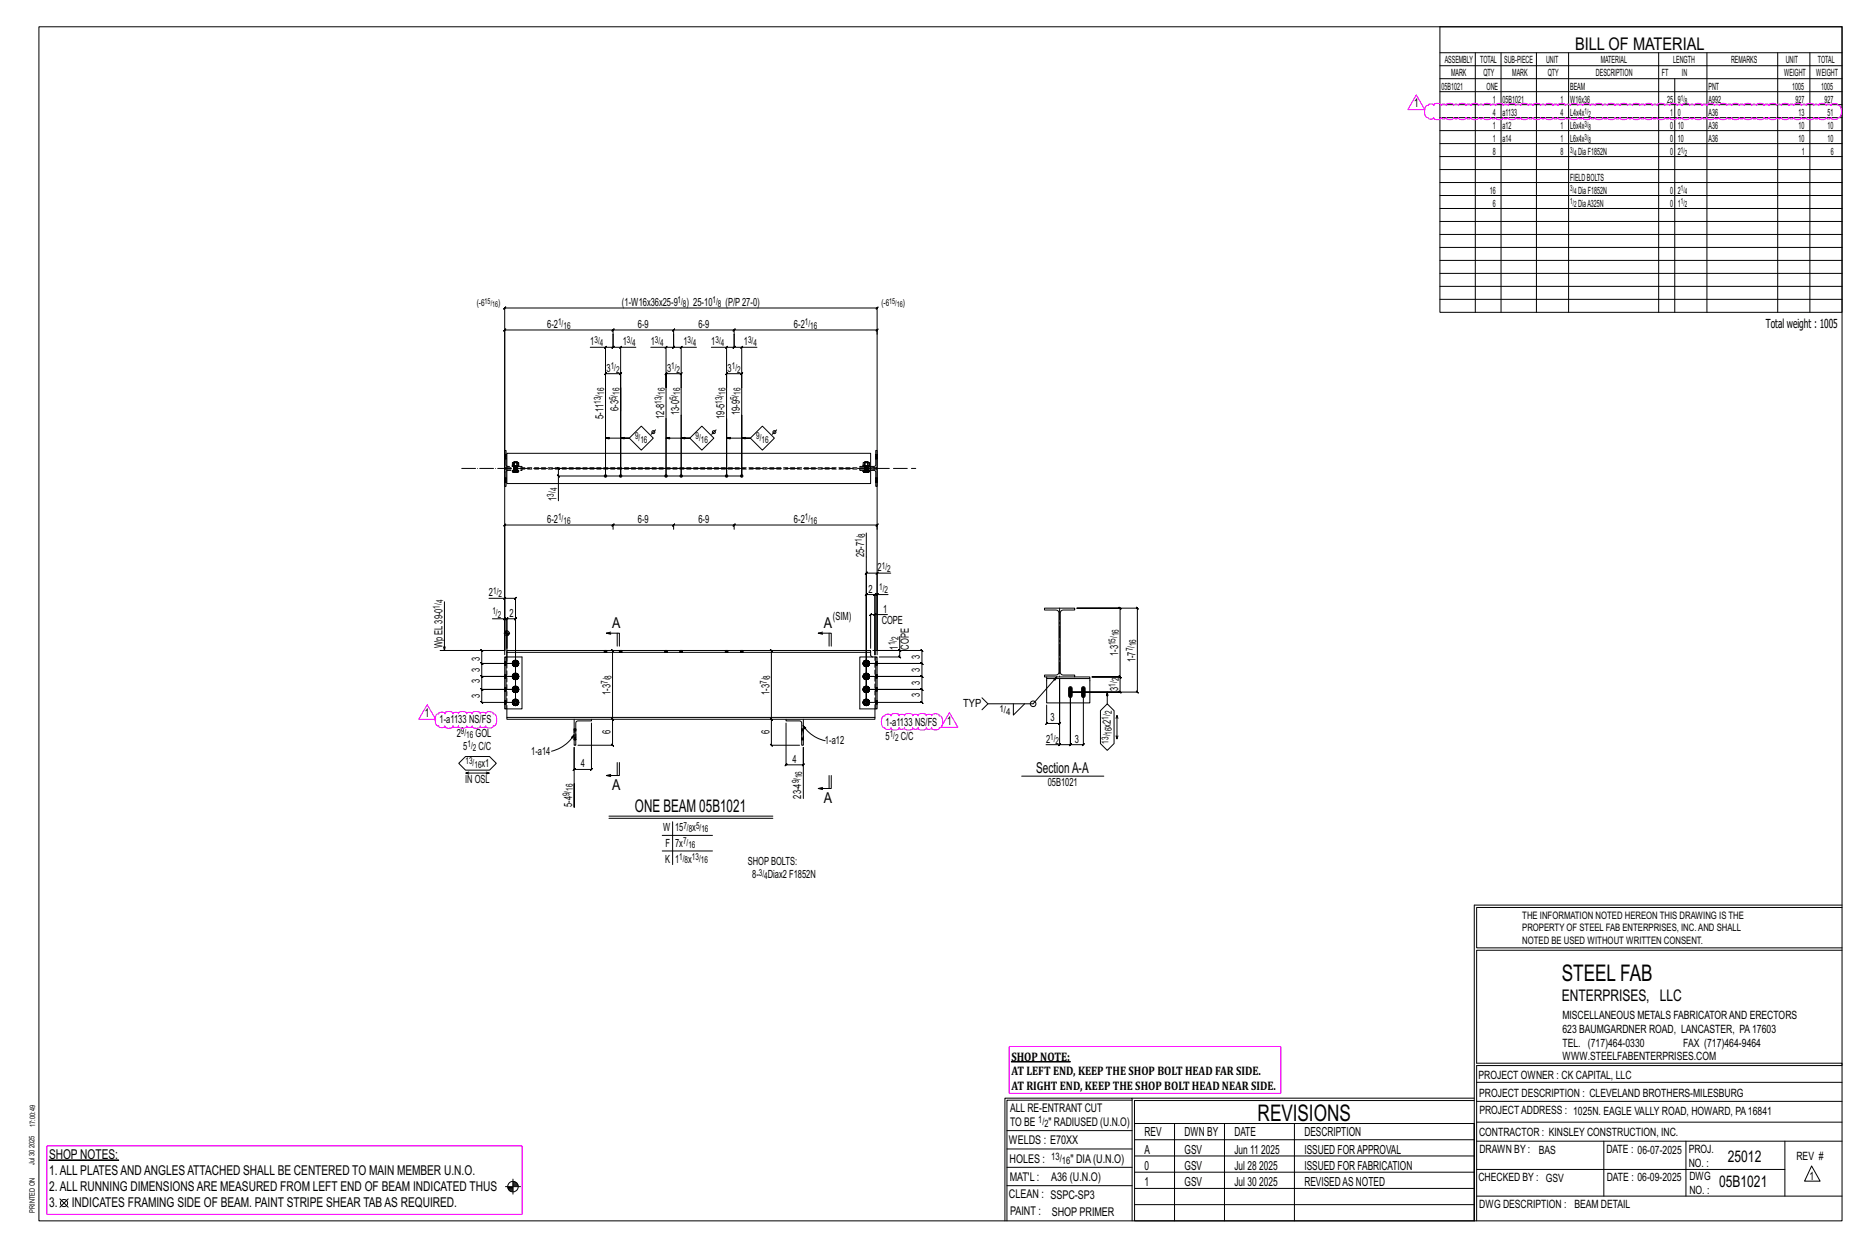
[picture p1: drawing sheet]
<svg xmlns="http://www.w3.org/2000/svg" width="914mm" height="610mm" viewBox="0 0 914 610" stroke-linecap="round" stroke-linejoin="round" font-family="sans-serif">
<g fill="#000" stroke="#000" stroke-width=".49">
<path d="M523 336h2v4a.9 .9 0 0 1-1 1 .9 .9 0 0 1-1-1zM530 336h1v4a.9 .9 0 0 1-1 1 .9 .9 0 0 1-1-1zM495 519l29 1zM24 568h34z"/>
<circle cx="296" cy="233" r=".6"/>
<circle cx="304" cy="233" r=".6"/>
<circle cx="326" cy="233" r=".6"/>
<circle cx="333" cy="233" r=".6"/>
<circle cx="356" cy="233" r=".6"/>
<circle cx="363" cy="233" r=".6"/>
</g>
<g fill="none" stroke="#000" stroke-width=".49">
<path d="M19 13h883v584h-883zM705 13h197v140h-197zM705 26h197M705 32h197M705 39h197M722 26v127M735 26v127M752 26v127M768 26v127M812 26v127M820 39v114M836 26v127"/>
<path d="M870 26v127M886 26v127M705 45h197M705 51h197M705 58h197M705 64h197M705 70h197M705 77h197M705 83h197M705 89h197M705 96h197M705 102h197"/>
<path d="M705 108h197M705 115h197M705 121h197M705 127h197M705 134h197M705 140h197M705 146h197M289 170h7v63v-50l1-1-1 1h8h-1l1-1v1v50v-63h7M296 170l1-1zM300 164v6l1-1-1 1h-4M300 164v6l1-1-1 1h4M300 164l1-3-1 1v-1h-53h1l-1 1v-1v70"/>
<path d="M300 161h30l-1 1 1-1v3M301 161l-1 1zM304 170v-1l-1 1zM319 170h7v20v-7l1-1-1 1h7l1-1-1 1v7M326 170l1-1zM330 164v6v-1l-1 1h1h-4M330 164v6h-1l1-1v1h3M330 161h29v1l1-1-1 3M330 161l-1 1zM333 170l1-1zM341 170h-8v20M348 170h8v20"/>
<path d="M355 170l1-1zM359 164v6l1-1-1 1h-3M359 164v6l1-1-1 1h4M359 161h70v1l1-1-1 3M360 161l-1 1zM364 169l-1 1zM371 170h-8v20M326 190v43M333 190v43M356 190v-7h-1l1-1v1h7l1-1-1 1v7M356 190v43M363 190v43"/>
<path d="M296 205v-15v43M296 214h12h-4M304 201v-11v43M308 214l6-6 6 6-6 6zM321 210l-2 3M326 205v28zM326 214h12h-5M333 203v30zM338 214l6-6 5 6-5 6zM351 210l-3 3M356 214h11h-4M363 203v30h-90v12"/>
<path d="M367 214l6-6 6 6-6 6zM380 210l-2 3M247 234h.1M247 236h.1M247 222h.1M247 224h.1M248 234h.1M248 236h.1M248 222h.1M248 224h.1M248 222h178v15h-178zM248 229h-1v9h1v-8"/>
<path d="M248 228v-8h-1v9h1M251 228h3zM251 230v1zM251 228v-2h1v2M251 231h.1M251 230v1M251 230h1v1h-1M251 228h.1M251 229h.1M251 230h.1M252 231h1M252 230h.1"/>
<path d="M252 231l1-1v1M253 230h-1v1M253 228v-2h-1h2v2M253 228h.1M253 229h.1M253 230h.1M253 230l1 1M254 230v1M254 231h-1M273 232l1 1zM359 229h-86l1 1-1-1v4M422 228h4z"/>
<path d="M423 230v1zM423 228v-2v2M423 230v1M423 228h.1M423 229h.1M423 230h.1M423 226h3v2M423 226h2v2M423 231h2M423 230h1M424 231l1-1v1M425 230h-1v1"/>
<path d="M425 228h.1M425 229h.1M425 230h.1M425 230l1 1M426 231h-2M426 229h2l-2 1M426 228h3v-8v9h-2M427 229h2v9v-7l-3-1M429 234h.1M429 236h.1M429 222h.1M429 224h.1"/>
<path d="M300 257l1-1zM300 259l1-3-1 1h-53l1-1-1 1v63M300 257h30h-1l1-1v3M330 257h29l1-1-1 3M330 256l-1 1zM359 257h70l1-1-1 3M360 256l-1 1zM424 261v83v-64v1l1-1h-1h5M218 294v24M239 293h8v25v-15h-6M247 293l1-1zM247 293h5l1-1-1 1v51h-16l-1-1 1 1v-7v1l-1-1h1h16h-16v1l-1-1h1v-6l-1-1 1 1h16h-16l-1-1 1 1v-6l-1-1 1 1-1-1 1 1v-7v1l-1-1h1h11"/>
<path d="M429 281l1-1zM429 291l1-1zM429 291h-1l1-1-1 1v29M435 291h-6v29M436 280h-7v38h22l1 1-1-1v7v-1l1 1h-1h-27h27v-1l1 1h-1v6v-1l1 1h-1h-27h27v-1l1 1h-1v6l1 1-1-1h-27h27l1 1-1-1v7v-1l1 1h-1h-27v-53l1-1-1 1h4l1-1-1 1v29M511 298h15l-6 1-1 1v29l1 1h6v1h-15v-1h6l1-1v-30l-1-1h-6zM527 298h30l-1-1 1 1v41l-1-1 1 1h-33h24h1l-1-1v1v-8l1 1-1-1h-13h13l1 1-1-1v-33h1l-1-1v1zM215 318h32M247 303l1-1zM247 310h3M247 303h1l1-1-1 1v22M247 318v-167l1-1-1 1h182l1-1-1 1v167"/>
<path d="M247 309v1M248 309v1M248 318h178v1h-178zM248 308v9v-14l1-1-1 1h4l1-1-1 1v22h-16h16M248 319v2M248 310v1M249 310v1M249 310h.1M296 318h.1M296 319h.1M297 318h.1M297 319h.1"/>
<path d="M299 310h-2h6v6M299 309l-2 1M300 318h-1l1 1v-1v34l-1-1 1 1-1-1 1 1v13l-1-1 1 1h-17M302 310v6M303 318h.1M303 319h.1M304 318h.1M304 319h.1M325 318h.1M325 319h.1M327 318h.1M327 319h.1"/>
<path d="M333 318h.1M333 319h.1M334 318h.1M334 319h.1M355 318h.1M355 319h.1M356 318h.1M356 319h.1M362 318h.1M362 319h.1M364 318h.1M364 319h.1"/>
<path d="M378 318h-1l1 1v-1v34l-1-1 1 1-1-1 1 1v13l-1-1 1 1h13M403 310h-2h6v6M403 309l-2 1M406 310v6M426 319v2h1M428 301l1-1zM428 301h-2l1-1-1 1v16M434 301h-6v19M440 318l1 1zM440 311v7h-13M440 318v3l1 1-1-1h-10M247 321h1v26h-1z"/>
<path d="M248 321h8v26h-8M251 337h.1M251 331h.1M251 325h.1M251 330v1M251 324v1M251 338l1 1M251 332h1M251 326h1M251 337v1M251 331v1M251 337v-1v1v1"/>
<path d="M251 331v-1v1v1v-1M251 324v1v1v-1M252 338v1M252 332h.1M252 325v1M252 336h-1M252 330h-1M252 323l-1 1M252 338l1 1M252 332h1M252 326h1M252 336v1"/>
<path d="M252 336h1v1M252 329v1M252 330h1M252 323v1M252 324l1-1v1M253 336l1 1v1M253 330l1 1v1M253 324l1 1M253 336h-1M253 330h-1M253 323l-1 1M253 338v1l-1-1"/>
<path d="M253 332h-1M253 325v1h-1M253 338h1h-1M253 331l1 1h-1M253 325h1l-1 1M253 337v1M253 331v1M253 325v1M253 336l1 1h-1M253 330h1l-1 1M253 324h1h-1M254 337h.1"/>
<path d="M254 330v1M254 324v1M423 337h.1M423 331h.1M423 325h.1M423 324v1M423 330v1M423 326h.1M423 332h.1M423 338v1M423 331v1M423 337v1"/>
<path d="M423 324v1v1v-1M423 331v-1v1v1v-1M423 337v-1v1v1M423 325l1 1M423 332h1M423 338l1 1M423 323v1M423 330h.1M423 336h.1M424 326h1M424 332h1M424 338l1 1"/>
<path d="M424 323l-1 1M424 324l1-1v1M424 329l-1 1M424 330h1M424 336l-1 1M424 336h1v1M424 324l2 1h-1M424 330l2 1-1 1M424 336l2 1-1 1M425 323l-1 1M425 330h-1M425 336h-1"/>
<path d="M425 325v1h-1M425 332h-1M425 338v1l-1-1M425 325v1M425 331v1M425 338h.1M425 325l-1 1M425 331l-1 1M425 337l-1 1M425 324h.1M425 330v1M425 336v1"/>
<path d="M425 324l1 1M425 330l1 1M425 337h1M429 321v26zM429 321h-8v26h8M512 331v1h21v-1h-7M512 332v12h21v-12M517 331l-11 13h-22l-3-3M530 339v25h1l-1 1v-1h-6l-1 1 1-1v-25v25l-1 1 1-1h-5M542 339v5M248 351h180v1h-180zM248 347v4"/>
<path d="M251 344h.1M251 343v1M251 345h1M251 343v1v1v-1M252 344v1M252 342l-1 1M252 345h1M252 342v1M252 343l1-1v1M253 343l1 1M253 342l-1 1M253 344v1h-1"/>
<path d="M253 344h1l-1 1M253 344v1M253 343h1h-1M254 343v1M281 357h.1M281 352v13h1v-12h1h7v-1M281 359a18 18 0 0 1-11 9M282 357h.1M290 354v22l-1 1 1-1h-9h1l-1 1v-1v-10v29v-11M385 352v1h6h1v12h1v-13M385 354v20l-1 1 1-1h8v1l1-1h-1v-8v25M392 357h.1"/>
<path d="M393 355l1 1v1zM393 355a17 17 0 0 0 11 7M393 357h.1M423 344h.1M423 343v1M423 345h.1M423 343v1v1v-1M423 344l1 1M423 342v1M424 345h1M424 342l-1 1M424 343l1-1v1"/>
<path d="M424 343l2 1h-1M425 342l-1 1M425 344v1h-1M425 344v1M425 344l-1 1M425 343h.1M425 343l1 1M428 347v4M484 344l-3 3M496 344v6l6-6M512 345v9l1-1-1 1h7h-1l1-1v1v-22v32h-7M542 344l3 4v16l-3 3-3-3v-16z"/>
<path d="M546 351l1-1v1M547 350v11l-1-1M225 373l3-3h12l3 3-3 4h-12zM228 378h11l-1 1M229 378h-1l1 1M238 378h1M280 361l1-2-1 2zM281 362h.1M282 362h.1M299 379h-2M302 373v6M303 373v6h-6l2 1"/>
<path d="M392 362h.1M393 362h.1M406 379v7M407 379v7h-6h2M500 380h40M519 364l-1 1 1-1zM547 360v1M298 399h80M403 385l-2 1M298 400h80M324 409h25M324 416h25"/>
<path d="M329 402v21M722 443v154M722 443h180M902 444h-179v20h179M902 465h-179v55h179v1h-179v76M554 538h-61v59M554 537h168M722 538h-167v13M723 539h179M723 530h179M493 553h61M555 550h167v47h-167z"/>
<path d="M555 558h167M575 550v47M599 550v47M634 550v47M723 549h179M723 558h179M785 558v27M825 558v27M874 558v27M251 577v7M251 579h2M251 580h3"/>
<path d="M251 578h2M493 571h61M493 562h61M555 573h167M555 566h167M723 572h151M887 570l4 8h-8zM29 587l4 4M33 587l-4 4M247 581h8M249 581h2M249 582h2"/>
<path d="M250 583h1M492 597v-60h62v60M493 580h61M555 589h167M555 581h167M723 585h179"/>
<circle cx="320" cy="211" r=".7"/>
<circle cx="349" cy="211" r=".7"/>
<circle cx="379" cy="211" r=".7"/>
<circle cx="248" cy="310" r="1.2"/>
<circle cx="506" cy="344" r="1.4"/>
<circle cx="31" cy="589" r="1.8"/>
<circle cx="251" cy="581" r="2.6"/>
</g>
<path d="M693 46l4 8h-8zM698 52h1a1.5 1.5 0 0 1 3 0 2.1 2.1 0 0 1 3 0 1.5 1.5 0 0 1 3 0 2.1 2.1 0 0 1 4 0 1.4 1.4 0 0 1 2 0 2.1 2.1 0 0 1 4 0 1.4 1.4 0 0 1 2 0 2.1 2.1 0 0 1 4 0 1.4 1.4 0 0 1 2 0 2.1 2.1 0 0 1 4 0 1.4 1.4 0 0 1 2 0 2.1 2.1 0 0 1 4 0 1.4 1.4 0 0 1 2 0 2.1 2.1 0 0 1 4 0 1.4 1.4 0 0 1 2 0 2.1 2.1 0 0 1 4 0 1.4 1.4 0 0 1 2 0 2.1 2.1 0 0 1 4 0 1.5 1.5 0 0 1 3 0 2.1 2.1 0 0 1 3 0 1.5 1.5 0 0 1 3 0 2.1 2.1 0 0 1 3 0 1.5 1.5 0 0 1 3 0 2.1 2.1 0 0 1 3 0 1.5 1.5 0 0 1 3 0 2.1 2.1 0 0 1 3 0 1.5 1.5 0 0 1 3 0 2.1 2.1 0 0 1 3 0 1.5 1.5 0 0 1 3 0 2.1 2.1 0 0 1 4 0 1.4 1.4 0 0 1 2 0 2.1 2.1 0 0 1 4 0 1.4 1.4 0 0 1 2 0 2.1 2.1 0 0 1 4 0 1.4 1.4 0 0 1 2 0 2.1 2.1 0 0 1 4 0 1.4 1.4 0 0 1 2 0 2.1 2.1 0 0 1 4 0 1.4 1.4 0 0 1 2 0 2.1 2.1 0 0 1 4 0 1.4 1.4 0 0 1 2 0 2.1 2.1 0 0 1 4 0 1.4 1.4 0 0 1 2 0 2.1 2.1 0 0 1 4 0 1.5 1.5 0 0 1 3 0 2.1 2.1 0 0 1 3 0 1.5 1.5 0 0 1 3 0 2.1 2.1 0 0 1 3 0 1.5 1.5 0 0 1 3 0 2.1 2.1 0 0 1 3 0 1.5 1.5 0 0 1 3 0 2.1 2.1 0 0 1 3 0 1.5 1.5 0 0 1 3 0 2.1 2.1 0 0 1 4 0 1.4 1.4 0 0 1 2 0 2.1 2.1 0 0 1 4 0 1.4 1.4 0 0 1 2 0 2.1 2.1 0 0 1 4 0 1.4 1.4 0 0 1 2 0 2.1 2.1 0 0 1 4 0 1.4 1.4 0 0 1 2 0 2.1 2.1 0 0 1 4 0 1.4 1.4 0 0 1 2 0 2.1 2.1 0 0 1 4 0 1.4 1.4 0 0 1 2 0 2 2 0 0 1 4 0h1v3v2h-1a2 2 0 0 1-4 0 1.4 1.4 0 0 1-2 0 2.1 2.1 0 0 1-4 0 1.4 1.4 0 0 1-2 0 2.1 2.1 0 0 1-4 0 1.4 1.4 0 0 1-2 0 2.1 2.1 0 0 1-4 0 1.4 1.4 0 0 1-2 0 2.1 2.1 0 0 1-4 0 1.4 1.4 0 0 1-2 0 2.1 2.1 0 0 1-4 0 1.4 1.4 0 0 1-2 0 2.1 2.1 0 0 1-4 0 1.5 1.5 0 0 1-3 0 2.1 2.1 0 0 1-3 0 1.5 1.5 0 0 1-3 0 2.1 2.1 0 0 1-3 0 1.5 1.5 0 0 1-3 0 2.1 2.1 0 0 1-3 0 1.5 1.5 0 0 1-3 0 2.1 2.1 0 0 1-3 0 1.5 1.5 0 0 1-3 0 2.1 2.1 0 0 1-4 0 1.4 1.4 0 0 1-2 0 2.1 2.1 0 0 1-4 0 1.4 1.4 0 0 1-2 0 2.1 2.1 0 0 1-4 0 1.4 1.4 0 0 1-2 0 2.1 2.1 0 0 1-4 0 1.4 1.4 0 0 1-2 0 2.1 2.1 0 0 1-4 0 1.4 1.4 0 0 1-2 0 2.1 2.1 0 0 1-4 0 1.4 1.4 0 0 1-2 0 2.1 2.1 0 0 1-4 0 1.4 1.4 0 0 1-2 0 2.1 2.1 0 0 1-4 0 1.5 1.5 0 0 1-3 0 2.1 2.1 0 0 1-3 0 1.5 1.5 0 0 1-3 0 2.1 2.1 0 0 1-3 0 1.5 1.5 0 0 1-3 0 2.1 2.1 0 0 1-3 0 1.5 1.5 0 0 1-3 0 2.1 2.1 0 0 1-3 0 1.5 1.5 0 0 1-3 0 2.1 2.1 0 0 1-3 0 1.5 1.5 0 0 1-3 0 2.1 2.1 0 0 1-4 0 1.4 1.4 0 0 1-2 0 2.1 2.1 0 0 1-4 0 1.4 1.4 0 0 1-2 0 2.1 2.1 0 0 1-4 0 1.4 1.4 0 0 1-2 0 2.1 2.1 0 0 1-4 0 1.4 1.4 0 0 1-2 0 2.1 2.1 0 0 1-4 0 1.4 1.4 0 0 1-2 0 2.1 2.1 0 0 1-4 0 1.4 1.4 0 0 1-2 0 2.1 2.1 0 0 1-4 0 1.4 1.4 0 0 1-2 0 2.1 2.1 0 0 1-4 0 1.5 1.5 0 0 1-3 0 2.1 2.1 0 0 1-3 0 1.5 1.5 0 0 1-3 0h-1l-1-1zM209 345l4 7h-8zM214 350l1-1a1.7 1.7 0 0 1 3 0 2.3 2.3 0 0 1 4 0 1.5 1.5 0 0 1 2 0 2.3 2.3 0 0 1 4 0 1.5 1.5 0 0 1 3 0 2.3 2.3 0 0 1 4 0 1.5 1.5 0 0 1 3 0 2.1 2.1 0 0 1 3 0h1a4 4 0 0 1-1 6l-1 1h-2v-1a1.5 1.5 0 0 1-3 0 2.3 2.3 0 0 1-4 0 1.5 1.5 0 0 1-3 0 2.3 2.3 0 0 1-4 0 1.5 1.5 0 0 1-2 0 2.3 2.3 0 0 1-4 0 1.7 1.7 0 0 1-3 0h-1a4 4 0 0 1 0-5zM432 351l1-1a1.7 1.7 0 0 1 3 0 2.2 2.2 0 0 1 4 0 1.5 1.5 0 0 1 3 0 2.2 2.2 0 0 1 4 0 1.5 1.5 0 0 1 2 0 2.2 2.2 0 0 1 4 0 1.5 1.5 0 0 1 3 0 2.1 2.1 0 0 1 4 0 4 4 0 0 1 0 6l-2 1h-2v-1a1.5 1.5 0 0 1-3 0 2.2 2.2 0 0 1-4 0 1.5 1.5 0 0 1-2 0 2.2 2.2 0 0 1-4 0 1.5 1.5 0 0 1-3 0 2.2 2.2 0 0 1-4 0 1.7 1.7 0 0 1-3 0 4 4 0 0 1-1-5zM465 349l4 7h-8zM494 512h133v23h-133zM23 561h233v33h-233z" fill="none" stroke="#f0f" stroke-width=".5"/>
<g fill="none" stroke="#000" stroke-width=".49" stroke-dasharray="2 1.4">
<path d="M247 235h1M247 234h1M247 234h.1M247 236h.1M247 236h1M247 235l1 1M247 223h1M247 222h.1M247 224h.1M247 224h1M248 234h-1M248 222h-1"/>
<path d="M248 234h.1M248 235h-1h1M248 222h.1M248 224l-1-1 1 1M248 229h178M248 230h8v-1M251 230v1zM251 231h.1M251 228h1h-1v-2h1v2v-2v2h1h-1M251 230v1M251 230h1M251 231h1"/>
<path d="M251 229h1M251 229h.1M251 229v1M251 228h1M251 228v1M252 229h-1M252 228v2zM252 230h.1M252 228h.1M252 226h.1M252 226h1M252 231h.1"/>
<path d="M252 228h-1h1M252 228h1M252 229h.1M252 229l-1 1M252 229v-1M252 230v1zM252 231h1M252 229v1M252 228v1zM252 229h1M252 229l1 1zM252 229l1-1"/>
<path d="M252 231v-1l1 1M252 230l1 1M253 229h.1M253 229v1M253 229v-1M253 231h.1M253 230h.1M253 228h.1M253 226h.1M253 226v2zM253 228h1h-1v-2h1v2M253 228v2z"/>
<path d="M253 230v-1M253 230l1 1h-1zM253 228h1M254 231h-1zM254 231h.1M254 230v1M256 229v-1h-8M421 229v1h5M423 230v1zM423 231h.1M423 228v-2v2v-2v2h2h-2M423 230v1"/>
<path d="M423 230h.1M423 229h.1M423 229v1M423 228h.1M423 228v1M423 228v2zM423 226h1M423 226h2M423 231h1M423 226h.1M423 228h-1h1M423 228h2"/>
<path d="M423 229v-1M423 231h1zM423 231h1h1M424 226h.1M424 226h1M424 229h.1M424 229l-1 1M424 228v1zM424 229v-1M424 229h1M424 229v1zM424 230h.1"/>
<path d="M424 229l1-1M424 228h.1M424 231l-1-1 2 1M424 230l1 1M424 229v1M424 231h1M425 230h.1M425 229h.1M425 229v1M425 229v-1M425 228h.1M425 226h.1"/>
<path d="M425 226v2zM425 228h1h-1v-2h1v2M425 228v2zM425 230v-1M425 231h.1M425 230l1 1h-1zM425 228h1M425 230l1 1M426 228h-5v1M426 229h-178M429 236h.1M429 235v-1"/>
<path d="M429 224h.1M429 223v1v-1M429 234h.1M429 222h.1M429 235h.1M429 223v-1M429 223h.1M296 318v1M296 318h.1M296 318l1 1zM296 319h.1M297 318v1"/>
<path d="M297 318h.1M297 319h.1M297 319v-1M303 318v1M303 318h.1M304 318l-1 1M304 318v1zM304 319h.1M304 318v1M304 318h.1M304 319v-1M325 318v1"/>
<path d="M325 318h.1M326 318l-1 1M326 318v1zM326 318v1M326 319h.1M327 318h.1M327 319h.1M327 319v-1M333 318v1M333 318h.1M333 318l1 1zM333 319h.1"/>
<path d="M334 318v1M334 318h.1M334 319h.1M334 319v-1M355 318v1M355 318h.1M356 318v1zM356 318l-1 1M356 319h-1M356 318v1M356 318h.1M356 319h.1"/>
<path d="M356 319v-1M362 318v1M362 318h1M363 318l-1 1M363 318v1M363 318v1zM363 319h.1M364 318h.1M364 319h.1M364 319v-1M247 338h1zM247 338h.1"/>
<path d="M247 338h1M247 337h1M247 332h1zM247 332h.1M247 331l1 1M247 331h1M247 330h1M247 325h1zM247 325h.1M247 325h1M247 324h1M248 338l-1-1 1 1"/>
<path d="M248 331h-1l1 1M248 325h-1h1M248 321v26M251 337v1zM251 331v1zM251 325h.1M251 337l1-1-1 1 1 2-1-2M251 331l1-1-1 1 1 1-1-1M251 325l1-2-1 2 1 1-1-1M251 337h.1M251 338h.1M251 330v1z"/>
<path d="M251 332h.1M251 324v1zM251 325v1zM251 338v-1M251 332v-1M251 330v1M251 324v1M251 336v1zM251 338l1 1zM251 336h1zM251 330h.1M251 332h1z"/>
<path d="M251 330l1-1zM251 323v1zM251 326h1zM251 323h1zM251 338l1 1M251 336h1M251 332h1M251 330h1zM251 330h1M251 326h1M251 324l1-1zM251 324l1-1"/>
<path d="M251 338h1M251 337l1-1M251 331l1 1M251 331l1-1M251 325l1 1M251 324h1M252 337v1zM252 331h.1M252 325h.1M252 339h1zM252 336h1zM252 332h1z"/>
<path d="M252 330h1zM252 326h1zM252 323h1zM252 337l-1-1v1v1h1M252 330h-1v1v-1v2h1M252 324h-1v1v-1v1v1v-1v1l1-1M252 337h.1M252 338h.1M252 331v1zM252 331v-1zM252 324v1zM252 324h.1"/>
<path d="M252 339h.1M252 336h.1M252 332v1zM252 329h.1M252 326h.1M252 323h.1M252 338v1zM252 332h.1M252 330h.1M252 339h1M252 338l1 1M252 338h1z"/>
<path d="M252 337h1zM252 336h1h-1h1zM252 329v1v-1v1M252 333l1-1zM252 332h1M252 329l1 1-1-1 1 1zM252 329h1zM252 323v1M252 326h1M252 325h1zM252 324h1zM252 323h1h-1h1v1z"/>
<path d="M253 338h.1M253 337h.1M253 336v1M253 332h.1M253 332v-1zM253 330v1zM253 330h.1M253 326v-1M253 325h.1M253 324h.1M253 339v-1zM253 339v-1"/>
<path d="M253 336h.1M253 326h.1M253 323v1zM253 323v1M253 329v1zM253 323h.1M253 331h.1M253 324v1zM253 336l1 1zM253 330l1 1zM253 323l1 2zM253 337v1z"/>
<path d="M253 338h1h-1M253 337h1l-1-1M253 331l1 1h-1M253 331l1-1h-1M253 325h1l-1 1M253 324h1h-1M253 338v-1M253 336v1l1 1M253 332v-1M253 330l1 2M253 324l1 1M253 330h1z"/>
<path d="M253 323l1 1zM254 337h.1M254 330v1zM254 330v1M254 324v1zM254 324v1M254 338h-1zM254 332h-1zM254 325l-1 1zM254 337l-1 2zM254 331l-1 1zM254 337v1z"/>
<path d="M254 331v1zM254 325h.1M422 325h1zM422 331l1 1zM422 337l1 1zM423 325h.1M423 325v-2v2v1v-1M423 331v1zM423 331v-1v1v1v-1M423 337v1zM423 337v-1v1v2v-2M423 324l-1 1z"/>
<path d="M423 325v1zM423 330l-1 1zM423 332h.1M423 337h-1zM423 338h.1M423 324v1M423 332v-1M423 330v1M423 338v-1M423 337h.1M423 323v1zM423 326h.1"/>
<path d="M423 323h.1M423 330h.1M423 330v-1zM423 336v1zM423 338v1zM423 336h.1M423 324v-1zM423 324v-1M423 338v1M423 325l1 1M423 324h1M423 331l1 1"/>
<path d="M423 331l1-1M423 338h1M423 337l1-1M423 331h.1M423 326h2zM423 323h2zM423 332h2zM423 330h2zM423 339h2zM423 336h2zM423 324v1v-1v1v1v-1v1v-1M423 330v1v-1v2"/>
<path d="M423 337v-1v1v1M423 324v1zM423 325h1zM423 324h1zM423 331l1 1zM423 331l1-1zM423 338h1zM423 337h1zM423 326h1zM423 323h1zM423 332l1 1zM423 329h1z"/>
<path d="M423 339h1zM423 336h1zM424 326h-1h1h-1zM424 325h.1M424 324h.1M424 332h-1h1h-1zM424 332h.1M424 330h.1M424 338v1h-1h1h-1zM424 338h.1M424 337h.1M424 323h-1h1h-1l1 1"/>
<path d="M424 326h1zM424 326h1M424 323h1h-1h1l-1 1zM424 323h1zM424 329l-1 1 1-1-1 1h1M424 333l1-1zM424 332h1zM424 332h1M424 329l1 1-1-1 1 1h-1zM424 329h1zM424 336h-1h1h-1h1M424 339h1z"/>
<path d="M424 339h1M424 338l1 1M424 336h1h-1h1h-1zM424 336h1zM424 326l1-1M424 325h1zM424 324h1zM424 324h1M424 332l1-1zM424 330l1 1zM424 330h1M424 338h1"/>
<path d="M424 338h1zM424 337h1zM424 336l1 1M425 326h.1M425 323v1zM425 323v1M425 332h.1M425 330h.1M425 339v-1zM425 339v-1M425 336h.1M425 323h.1"/>
<path d="M425 329v1zM425 324v1zM425 331h.1M425 337h.1M425 323l1 2zM425 330l1 1zM425 336l1 1zM425 325h.1M425 337v1zM425 325v1M425 324h.1M425 331v1"/>
<path d="M425 331v-1M425 338h.1M425 337v-1M425 326v-1M425 324v1M425 332v-1M425 330v2M425 338v-1M425 336v1v1M425 323l1 1zM425 330h1zM425 324l1 1z"/>
<path d="M425 324l1 1M425 330l1 1M425 337h1zM425 337h1M426 325l-1 1zM426 324v1zM426 332h-1zM426 330v1zM426 338h-1zM426 337h.1M426 331l-1 1zM426 337l-1 2z"/>
<path d="M426 325h.1M426 331v1zM426 337v1zM429 324h.1M429 324v1v-1M429 330h.1M429 331v-1M429 336v1zM429 337h.1M429 325h.1M429 331h.1M429 332h.1"/>
<path d="M429 338h.1M247 344l1 1zM247 344h.1M247 344h1M247 343h1M248 344h-1h1M251 344h.1M251 344l1-2-1 2 1 1-1-1M251 343v1zM251 344v1zM251 343v1M251 343h.1"/>
<path d="M251 345h1zM251 343l1-1zM251 345h1M251 343l1-1M251 344l1 1M251 343h1M252 344h.1M252 345h1zM252 342h1zM252 343h-1v1v-1v1v1v-1v1l1-1M252 343v1zM252 343h.1"/>
<path d="M252 345h.1M252 342h.1M252 342v1M252 345h1M252 344h1zM252 343h1zM252 342h1h-1h1v1zM253 345v-1M253 344h.1M253 343h.1M253 345h.1M253 342v1z"/>
<path d="M253 342v1M253 343v1zM253 342l1 2zM253 344h1l-1 1M253 343h1h-1M253 343l1 1M253 343h1zM254 343v1zM254 343v1M254 344l-1 1zM254 344h.1M281 358h1"/>
<path d="M281 357h1M281 357h.1M282 357h-1M282 357h.1M392 358v3h1v-3l-1-1M393 357h-1M393 357h.1M393 358l-1-1M422 344h1zM423 344h.1M423 344v-2v2v1v-1M423 343l-1 1z"/>
<path d="M423 344v1zM423 343v1M423 343h.1M423 345h.1M423 343v-1zM423 343v-1M423 344l1 1M423 343h1M423 345h2zM423 342h2zM423 343v1v-1v1v1v-1v1v-1M423 343v1z"/>
<path d="M423 344h1zM423 343h1zM423 345h1zM423 342h1zM424 345h-1h1h-1zM424 344h.1M424 343h.1M424 342h-1h1h-1l1 1M424 345h1zM424 345h1M424 342h1h-1h1l-1 1zM424 342h1z"/>
<path d="M424 345l1-1M424 344h1zM424 343h1zM424 343h1M425 345h.1M425 342v1zM425 342v1M425 343v1zM425 342l1 2zM425 344h.1M425 344v1M425 343h.1"/>
<path d="M425 345v-1M425 343v1M425 343h1zM425 343l1 1zM425 343l1 1M426 344l-1 1zM426 343v1zM426 344h.1M428 347v-26M429 343h.1M429 343v1v-1M429 344h.1"/>
<path d="M281 362h.1M281 362h1M281 361l1 1M282 361v-3h-1v3h1M392 362h.1M392 362h1M393 361h-1M393 362h-1M393 362h.1"/>
</g>
<path d="M226 229h222" fill="none" stroke="#000" stroke-width=".49" stroke-dasharray="6.8 1 0 1"/>
<path d="M519 298v33" fill="none" stroke="#000" stroke-width=".49" stroke-dasharray="5.8 1 1 1"/>
<g font-size="11.2">
<text x="764" y="480">STEEL FAB</text>
<text x="616" y="548">REVISIONS</text>
</g>
<g font-size="8.6">
<text x="771" y="24">BILL OF MATERIAL</text>
<text x="311" y="397">ONE BEAM 05B1021</text>
</g>
<g font-size="7.9">
<text x="765" y="490">ENTERPRISES, LLC</text>
<text x="846" y="569">25012</text>
<text x="842" y="581">05B1021</text>
</g>
<g font-size="7.3">
<text x="300" y="307">A</text>
<text x="403" y="307">A</text>
<text x="507" y="378">SectionA-A</text>
<text x="300" y="387">A</text>
<text x="403" y="393">A</text>
</g>
<g font-size="6.6">
<text x="24" y="567">SHOP NOTES:</text>
<text x="24" y="575">1.ALL PLATESANDANGLESATTACHED SHALL BE CENTERED TO MAIN MEMBER U.N.O.</text>
<text x="24" y="583">2.ALL RUNNING DIMENSIONSARE MEASURED FROM LEFT END OF BEAM INDICATED THUS</text>
<text x="24" y="591">3.</text>
<text x="35" y="591">INDICATES FRAMING SIDE OF BEAM. PAINT STRIPE SHEAR TABAS REQUIRED.</text>
</g>
<g font-size="6.1">
<text x="864" y="161">Total weight : 1005</text>
<text x="495" y="519">SHOP NOTE:</text>
<text x="495" y="526">AT LEFT END, KEEP THE SHOP BOLT HEAD FAR SIDE.</text>
<text x="495" y="533">AT RIGHT END, KEEP THE SHOP BOLT HEAD NEAR SIDE.</text>
<text x="560" y="556">REV</text>
<text x="580" y="556">DWN BY</text>
<text x="604" y="556">DATE</text>
<text x="639" y="556">DESCRIPTION</text>
<text x="560" y="564">A</text>
<text x="580" y="564">GSV</text>
<text x="604" y="564">Jun 11</text>
<text x="617" y="564">2025</text>
<text x="639" y="564">ISSUED FORAPPROVAL</text>
<text x="560" y="572">0</text>
<text x="580" y="572">GSV</text>
<text x="604" y="572">Jul 28</text>
<text x="616" y="572">2025</text>
<text x="639" y="572">ISSUED FOR FABRICATION</text>
<text x="560" y="580">1</text>
<text x="580" y="580">GSV</text>
<text x="604" y="580">Jul 30</text>
<text x="616" y="580">2025</text>
<text x="639" y="580">REVISEDAS NOTED</text>
</g>
<g font-size="6">
<text x="692" y="53">1</text>
<text x="208" y="351">1</text>
<text x="464" y="355">1</text>
</g>
<g font-size="5.9">
<text x="494" y="560">WELDS : E70XX</text>
<text x="494" y="569">HOLES :</text>
<text x="524" y="569">&quot; DIA(U.N.O)</text>
<text x="494" y="578">MAT'L :</text>
<text x="515" y="578">A36 (U.N.O)</text>
<text x="494" y="586">CLEAN : SSPC-SP3</text>
<text x="495" y="595">PAINT :</text>
<text x="515" y="595">SHOP PRIMER</text>
</g>
<g font-size="5.8">
<text x="494" y="544">ALL RE-ENTRANT CUT</text>
<text x="494" y="551">TO BE</text>
<text x="513" y="551">&quot; RADIUSED (U.N.O)</text>
</g>
<g font-size="5.6">
<text x="765" y="499">MISCELLANEOUS METALS FABRICATORAND ERECTORS</text>
<text x="765" y="505">623 BAUMGARDNER ROAD, LANCASTER, PA17603</text>
<text x="765" y="512">TEL. (717)464-0330</text>
<text x="824" y="512">FAX (717)464-9464</text>
<text x="765" y="519">WWW.STEELFABENTERPRISES.COM</text>
<text x="724" y="528">PROJECT OWNER : CK CAPITAL, LLC</text>
<text x="724" y="537">PROJECT DESCRIPTION : CLEVELAND BROTHERS-MILESBURG</text>
<text x="724" y="545">PROJECTADDRESS : 1025N. EAGLE VALLY ROAD, HOWARD, PA16841</text>
<text x="724" y="556">CONTRACTOR : KINSLEY CONSTRUCTION, INC.</text>
<text x="724" y="564">DRAWN BY :</text>
<text x="753" y="564">BAS</text>
<text x="786" y="564">DATE : 06-07-2025</text>
<text x="827" y="564">PROJ.</text>
<text x="879" y="568">REV #</text>
<text x="827" y="571">NO. :</text>
<text x="724" y="578">CHECKED BY : GSV</text>
<text x="787" y="578">DATE : 06-09-2025</text>
<text x="827" y="578">DWG</text>
<text x="886" y="578">1</text>
<text x="827" y="584">NO. :</text>
<text x="724" y="591">DWG DESCRIPTION : BEAM DETAIL</text>
</g>
<g font-size="5.5">
<text x="304" y="150">(1-W16x36x25-9</text>
<text x="336" y="150">) 25-10</text>
<text x="355" y="150">(P/P27-0)</text>
<text x="268" y="160">6-2</text>
<text x="312" y="160">6-9</text>
<text x="342" y="160">6-9</text>
<text x="389" y="160">6-2</text>
<text x="289" y="169">1</text>
<text x="305" y="169">1</text>
<text x="319" y="169">1</text>
<text x="335" y="169">1</text>
<text x="348" y="169">1</text>
<text x="364" y="169">1</text>
<text x="297" y="182">3</text>
<text x="327" y="182">3</text>
<text x="356" y="182">3</text>
<text x="303" y="201" transform="rotate(-90 303 201)">6-3</text>
<text x="332" y="203" transform="rotate(-90 332 203)">13-0</text>
<text x="362" y="203" transform="rotate(-90 362 203)">19-9</text>
<text x="295" y="205" transform="rotate(-90 295 205)">5-11</text>
<text x="325" y="205" transform="rotate(-90 325 205)">12-8</text>
<text x="355" y="205" transform="rotate(-90 355 205)">19-5</text>
<text x="272" y="245" transform="rotate(-90 272 245)">1</text>
<text x="268" y="256">6-2</text>
<text x="312" y="256">6-9</text>
<text x="342" y="256">6-9</text>
<text x="389" y="256">6-2</text>
<text x="423" y="272" transform="rotate(-90 423 272)">25-7</text>
<text x="430" y="279">2</text>
<text x="239" y="292">2</text>
<text x="425" y="290">2</text>
<text x="432" y="300">1</text>
<text x="249" y="302">2</text>
<text x="408" y="303">(SIM)</text>
<text x="432" y="305">COPE</text>
<text x="217" y="317" transform="rotate(-90 217 317)">Wp EL39-0</text>
<text x="439" y="318" transform="rotate(-90 439 318)">1</text>
<text x="445" y="318" transform="rotate(-90 445 318)">COPE</text>
<text x="235" y="324" transform="rotate(-90 235 324)">3</text>
<text x="450" y="322" transform="rotate(-90 450 322)">3</text>
<text x="547" y="321" transform="rotate(-90 547 321)">1-3</text>
<text x="235" y="329" transform="rotate(-90 235 329)">3</text>
<text x="450" y="329" transform="rotate(-90 450 329)">3</text>
<text x="556" y="324" transform="rotate(-90 556 324)">1-7</text>
<text x="235" y="334" transform="rotate(-90 235 334)">3</text>
<text x="450" y="335" transform="rotate(-90 450 335)">3</text>
<text x="235" y="341" transform="rotate(-90 235 341)">3</text>
<text x="299" y="340" transform="rotate(-90 299 340)">1-3</text>
<text x="377" y="340" transform="rotate(-90 377 340)">1-3</text>
<text x="450" y="341" transform="rotate(-90 450 341)">3</text>
<text x="547" y="338" transform="rotate(-90 547 338)">3</text>
<text x="471" y="346">TYP</text>
<text x="215" y="354">1-a1133 NS/FS</text>
<text x="514" y="353">3</text>
<text x="299" y="359" transform="rotate(-90 299 359)">6</text>
<text x="377" y="359" transform="rotate(-90 377 359)">6</text>
<text x="433" y="355">1-a1133 NS/FS</text>
<text x="544" y="356" transform="rotate(-90 544 356)">x2</text>
<text x="224" y="360">2</text>
<text x="233" y="360">GOL</text>
<text x="404" y="364">1-a12</text>
<text x="433" y="362">5</text>
<text x="441" y="362">C/C</text>
<text x="512" y="363">2</text>
<text x="526" y="363">3</text>
<text x="227" y="367">5</text>
<text x="234" y="367">C/C</text>
<text x="260" y="369">1-a14</text>
<text x="236" y="375">x1</text>
<text x="284" y="375">4</text>
<text x="388" y="373">4</text>
<text x="228" y="383">IN OSL</text>
<text x="513" y="385">05B1021</text>
<text x="280" y="395" transform="rotate(-90 280 395)">5-4</text>
<text x="392" y="391" transform="rotate(-90 392 391)">23-4</text>
<text x="325" y="407">W</text>
<text x="330" y="407">15</text>
<text x="339" y="407">x</text>
<text x="326" y="414">F</text>
<text x="330" y="414">7x</text>
<text x="326" y="422">K</text>
<text x="330" y="422">1</text>
<text x="337" y="422">x</text>
<text x="366" y="423">SHOPBOLTS:</text>
<text x="368" y="430">8-</text>
<text x="376" y="430">Diax2 F1852N</text>
</g>
<g font-size="5">
<text x="745" y="450">THE INFORMATION NOTED HEREON THIS DRAWING IS THE</text>
<text x="745" y="456">PROPERTY OF STEEL FAB ENTERPRISES, INC.AND SHALL</text>
<text x="745" y="462">NOTED BE USED WITHOUT WRITTEN CONSENT.</text>
<text x="508" y="550">1/</text>
<text x="511" y="551">2</text>
<text x="515" y="568">13/</text>
<text x="520" y="570">16</text>
</g>
<g font-size="4.9">
<text x="707" y="31">ASSEMBLY</text>
<text x="725" y="31">TOTAL</text>
<text x="736" y="31">SUB-PIECE</text>
<text x="757" y="31">UNIT</text>
<text x="784" y="31">MATERIAL</text>
<text x="819" y="31">LENGTH</text>
<text x="847" y="31">REMARKS</text>
<text x="874" y="31">UNIT</text>
<text x="890" y="31">TOTAL</text>
<text x="710" y="37">MARK</text>
<text x="726" y="37">QTY</text>
<text x="740" y="37">MARK</text>
<text x="758" y="37">QTY</text>
<text x="781" y="37">DESCRIPTION</text>
<text x="814" y="37">FT</text>
<text x="823" y="37">IN</text>
<text x="873" y="37">WEIGHT</text>
<text x="889" y="37">WEIGHT</text>
<text x="706" y="44">05B1021</text>
<text x="728" y="44">ONE</text>
<text x="769" y="44">BEAM</text>
<text x="836" y="44">PNT</text>
<text x="877" y="44">1005</text>
<text x="891" y="44">1005</text>
<text x="731" y="50">1</text>
<text x="736" y="50">05B1021</text>
<text x="764" y="50">1</text>
<text x="769" y="50">W16x36</text>
<text x="816" y="50">25</text>
<text x="821" y="50">9</text>
<text x="836" y="50">A992</text>
<text x="879" y="50">927</text>
<text x="893" y="50">927</text>
<text x="731" y="57">4</text>
<text x="736" y="57">a1133</text>
<text x="764" y="57">4</text>
<text x="769" y="57">L4x4x</text>
<text x="818" y="57">1</text>
<text x="821" y="57">0</text>
<text x="836" y="57">A36</text>
<text x="880" y="57">13</text>
<text x="895" y="57">51</text>
<text x="731" y="63">1</text>
<text x="736" y="63">a12</text>
<text x="764" y="63">1</text>
<text x="769" y="63">L6x4x</text>
<text x="818" y="63">0</text>
<text x="821" y="63">10</text>
<text x="836" y="63">A36</text>
<text x="880" y="63">10</text>
<text x="895" y="63">10</text>
<text x="731" y="69">1</text>
<text x="736" y="69">a14</text>
<text x="764" y="69">1</text>
<text x="769" y="69">L6x4x</text>
<text x="818" y="69">0</text>
<text x="821" y="69">10</text>
<text x="836" y="69">A36</text>
<text x="880" y="69">10</text>
<text x="895" y="69">10</text>
<text x="731" y="76">8</text>
<text x="764" y="76">8</text>
<text x="772" y="76">DiaF1852N</text>
<text x="818" y="76">0</text>
<text x="821" y="76">2</text>
<text x="882" y="76">1</text>
<text x="896" y="76">6</text>
<text x="769" y="88">FIELDBOLTS</text>
<text x="729" y="95">16</text>
<text x="772" y="95">DiaF1852N</text>
<text x="818" y="95">0</text>
<text x="821" y="95">2</text>
<text x="731" y="101">6</text>
<text x="772" y="101">DiaA325N</text>
<text x="818" y="101">0</text>
<text x="821" y="101">1</text>
</g>
<g font-size="4.7">
<text x="233" y="150">(-6</text>
<text x="244" y="150">)</text>
<text x="332" y="148">1/</text>
<text x="349" y="148">1/</text>
<text x="431" y="150">(-6</text>
<text x="442" y="150">)</text>
<text x="334" y="150">8</text>
<text x="351" y="150">8</text>
<text x="273" y="159">1/</text>
<text x="276" y="161">16</text>
<text x="394" y="159">1/</text>
<text x="397" y="161">16</text>
<text x="291" y="168">3/</text>
<text x="307" y="168">3/</text>
<text x="321" y="168">3/</text>
<text x="337" y="168">3/</text>
<text x="350" y="168">3/</text>
<text x="366" y="168">3/</text>
<text x="294" y="169">4</text>
<text x="310" y="169">4</text>
<text x="323" y="169">4</text>
<text x="339" y="169">4</text>
<text x="353" y="169">4</text>
<text x="369" y="169">4</text>
<text x="299" y="181">1/</text>
<text x="302" y="182">2</text>
<text x="329" y="181">1/</text>
<text x="331" y="182">2</text>
<text x="358" y="181">1/</text>
<text x="361" y="182">2</text>
<text x="294" y="197" transform="rotate(-90 294 197)">13/</text>
<text x="296" y="193" transform="rotate(-90 296 193)">16</text>
<text x="302" y="196" transform="rotate(-90 302 196)">5/</text>
<text x="303" y="193" transform="rotate(-90 303 193)">16</text>
<text x="324" y="197" transform="rotate(-90 324 197)">13/</text>
<text x="325" y="193" transform="rotate(-90 325 193)">16</text>
<text x="331" y="196" transform="rotate(-90 331 196)">5/</text>
<text x="333" y="193" transform="rotate(-90 333 193)">16</text>
<text x="353" y="197" transform="rotate(-90 353 197)">13/</text>
<text x="355" y="193" transform="rotate(-90 355 193)">16</text>
<text x="361" y="196" transform="rotate(-90 361 196)">5/</text>
<text x="363" y="193" transform="rotate(-90 363 193)">16</text>
<text x="311" y="215">9/</text>
<text x="341" y="215">9/</text>
<text x="370" y="215">9/</text>
<text x="313" y="217">16</text>
<text x="343" y="217">16</text>
<text x="373" y="217">16</text>
<text x="271" y="243" transform="rotate(-90 271 243)">3/</text>
<text x="273" y="240" transform="rotate(-90 273 240)">4</text>
<text x="273" y="255">1/</text>
<text x="276" y="256">16</text>
<text x="394" y="255">1/</text>
<text x="397" y="256">16</text>
<text x="423" y="263" transform="rotate(-90 423 263)">8</text>
<text x="422" y="265" transform="rotate(-90 422 265)">1/</text>
<text x="432" y="278">1/</text>
<text x="434" y="280">2</text>
<text x="241" y="290">1/</text>
<text x="244" y="292">2</text>
<text x="430" y="289">1/</text>
<text x="433" y="290">2</text>
<text x="215" y="298" transform="rotate(-90 215 298)">1/</text>
<text x="217" y="295" transform="rotate(-90 217 295)">4</text>
<text x="241" y="300">1/</text>
<text x="244" y="302">2</text>
<text x="548" y="311" transform="rotate(-90 548 311)">16</text>
<text x="438" y="316" transform="rotate(-90 438 316)">1/</text>
<text x="440" y="313" transform="rotate(-90 440 313)">2</text>
<text x="546" y="316" transform="rotate(-90 546 316)">15/</text>
<text x="556" y="316" transform="rotate(-90 556 316)">16</text>
<text x="555" y="319" transform="rotate(-90 555 319)">7/</text>
<text x="298" y="335" transform="rotate(-90 298 335)">7/</text>
<text x="299" y="332" transform="rotate(-90 299 332)">8</text>
<text x="375" y="335" transform="rotate(-90 375 335)">7/</text>
<text x="377" y="332" transform="rotate(-90 377 332)">8</text>
<text x="546" y="336" transform="rotate(-90 546 336)">1/</text>
<text x="548" y="333" transform="rotate(-90 548 333)">2</text>
<text x="489" y="348">1/</text>
<text x="492" y="350">4</text>
<text x="543" y="352" transform="rotate(-90 543 352)">1/</text>
<text x="544" y="349" transform="rotate(-90 544 349)">2</text>
<text x="226" y="359">9/</text>
<text x="544" y="359" transform="rotate(-90 544 359)">16</text>
<text x="228" y="361">16</text>
<text x="229" y="366">1/</text>
<text x="436" y="361">1/</text>
<text x="438" y="362">2</text>
<text x="514" y="362">1/</text>
<text x="517" y="364">2</text>
<text x="543" y="364" transform="rotate(-90 543 364)">13/</text>
<text x="231" y="367">2</text>
<text x="228" y="374">13/</text>
<text x="232" y="376">16</text>
<text x="391" y="383" transform="rotate(-90 391 383)">9/</text>
<text x="393" y="381" transform="rotate(-90 393 381)">16</text>
<text x="279" y="390" transform="rotate(-90 279 390)">9/</text>
<text x="280" y="387" transform="rotate(-90 280 387)">16</text>
<text x="335" y="406">7/</text>
<text x="337" y="407">8</text>
<text x="341" y="406">5/</text>
<text x="343" y="407">16</text>
<text x="334" y="413">7/</text>
<text x="337" y="415">16</text>
<text x="332" y="421">1/</text>
<text x="335" y="422">8</text>
<text x="339" y="421">13/</text>
<text x="343" y="422">16</text>
<text x="371" y="428">3/</text>
<text x="374" y="430">4</text>
</g>
<g font-size="4.2">
<text x="823" y="49">1/</text>
<text x="825" y="51">8</text>
<text x="776" y="56">1/</text>
<text x="778" y="57">2</text>
<text x="776" y="62">3/</text>
<text x="778" y="63">8</text>
<text x="776" y="68">3/</text>
<text x="778" y="70">8</text>
<text x="769" y="75">3/</text>
<text x="770" y="76">4</text>
<text x="823" y="75">1/</text>
<text x="825" y="76">2</text>
<text x="769" y="94">3/</text>
<text x="770" y="95">4</text>
<text x="823" y="94">1/</text>
<text x="825" y="95">4</text>
<text x="769" y="100">1/</text>
<text x="770" y="101">2</text>
<text x="823" y="100">1/</text>
<text x="825" y="101">2</text>
</g>
<g font-size="4">
<text x="237" y="149">15/</text>
<text x="435" y="149">15/</text>
<text x="241" y="150">16</text>
<text x="439" y="150">16</text>
</g>
<g font-size="3.7">
<text x="17" y="551" transform="rotate(-90 17 551)">17:00:49</text>
<text x="17" y="562" transform="rotate(-90 17 562)">2025</text>
<text x="17" y="570" transform="rotate(-90 17 570)">Jul 30</text>
<text x="17" y="593" transform="rotate(-90 17 593)">PRINTED ON</text>
</g>
</svg>
